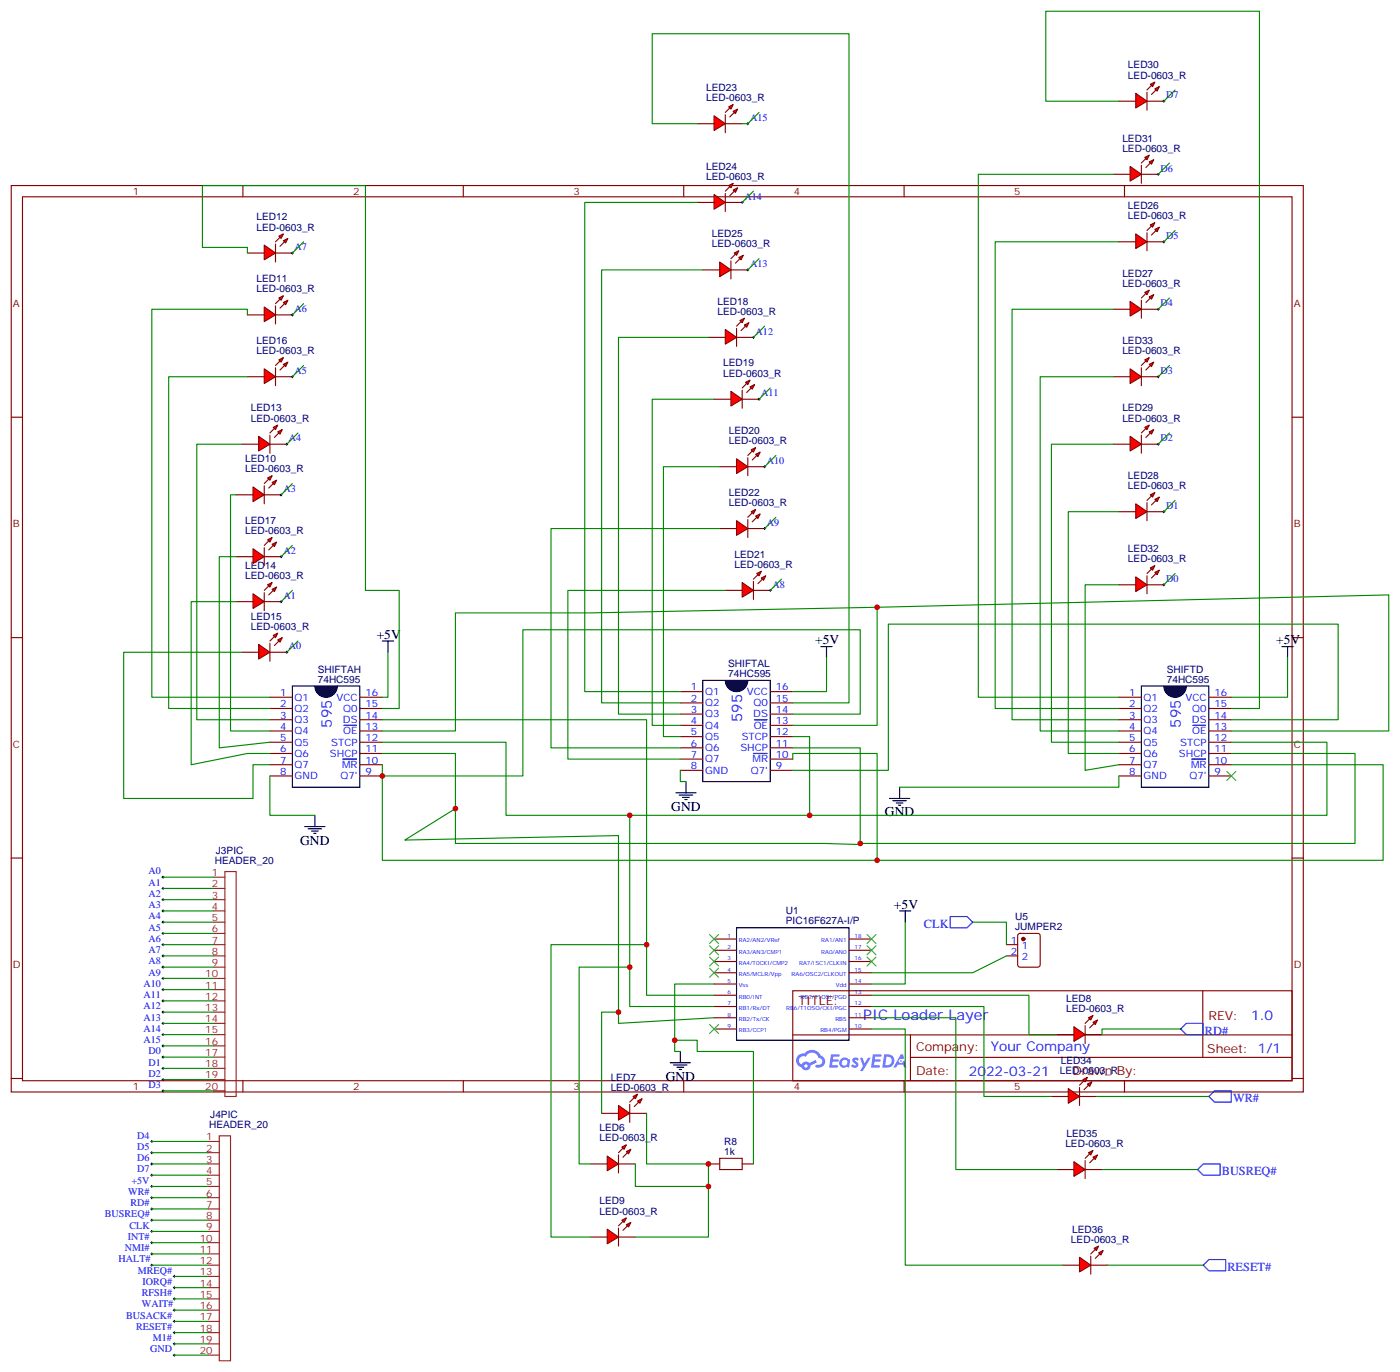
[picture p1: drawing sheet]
<svg xmlns="http://www.w3.org/2000/svg" width="439mm" height="430mm" viewBox="0 0 439 430" stroke-linecap="round" stroke-linejoin="round" font-family="sans-serif">
<g fill="none" stroke="#870000" stroke-width=".35">
<path d="M3.5 58.2h405.4v284.3h-405.4zM76.2 58.2v3.5M145.3 58.2v3.5M214.5 58.2v3.5M283.6 58.2v3.5M352.8 58.2v3.5M7.1 61.7h398.2v277.3h-398.2zM3.5 130.9h3.6M405.3 130.9h3.6M3.5 200h3.6M405.3 200h3.6M3.5 269.2h3.6"/>
<path d="M405.3 269.2h3.6M248.7 310.8h156.6v28.2h-156.6zM377.3 310.8v20.9M3.5 338.3h3.6M76.2 339v3.5M145.3 339v3.5M214.5 339v3.5M248.7 324.6h156.5M283.6 339v3.5M285.6 331.7h119.6M285.6 324.6v14.2M352.8 339v3.5"/>
<path d="M405.3 338.3h3.6"/>
</g>
<g fill="#5487ff">
<path d="M267.7 332a1.22 1.22 0 0 1 1.7 .2l-.4 .6a.47 .47 0 0 0-.3-.4 .47 .47 0 0 0-.5 .2l.1 .2a1.14 1.14 0 0 1 .8 1.8 1.14 1.14 0 0 1-1.9 0l-.2-.2 .5-.6 .7 .5a.29 .29 0 0 0 .3-.3 .29 .29 0 0 0-.2-.3 1.04 1.04 0 0 1-.6-1.7z"/>
<path d="M260.7 330.7h2.4l.3 .2-.2 .5-1.8 .1-.1 .8h1.5l.3 .4-.3 .4h-1.6l-.2 1.1h1.7l.2 .3-.2 .3-2.6 .1z"/>
<path d="M273.8 330.7h2.4l.3 .2-.1 .5-1.8 .1-.2 .8h1.6l.3 .4-.4 .4h-1.6l-.1 1.1h1.7l.2 .3-.2 .3-2.6 .1z"/>
<path d="M282.6 330.7h.7l.3 1.3-.6 .3a.69 .69 0 0 0-1 .3 .69 .69 0 0 0 .4 .9 .69 .69 0 0 0 .9-.6l.5-.2 .6 2.2h-.8l-.2-.9h-1.8l-.5 .9h-.8z"/>
<path d="M269.8 331.8h.8l.6 1.8 1.1-1.8h.9l-2.6 4.2h-.8l.9-1.5z"/>
<path d="M277.4 330.7l-.6 4.2h1.3a2.11 2.11 0 0 0 2.5-2.1 2.11 2.11 0 0 0-2.5-2.1zM278.1 331.5a1.43 1.43 0 0 1 1.6 1.6 1.43 1.43 0 0 1-2 1.1z"/>
<path d="M263.7 332.3a1.54 1.54 0 0 0-.1 2.2 1.54 1.54 0 0 0 2.2 .1l.6 .3 .3-2.3-.6-.3a1.49 1.49 0 0 0-2.4 0zM264 333.3a.94 .94 0 0 1 1.8 0 .94 .94 0 0 1-1.8 0z"/>
<path d="M250.4 331.1a2.18 2.18 0 0 0 1.1 3.7 1.44 1.44 0 0 0 1.6 .9 1.44 1.44 0 0 0 1.2-1.4l2-1.1-.5-.7-1.9 1a1.47 1.47 0 0 0-2.4 .4 1.39 1.39 0 0 1-.7-1.9 1.39 1.39 0 0 1 2-.5 2.12 2.12 0 0 1 2.2-1.3 2.12 2.12 0 0 1 1.9 1.7 1.14 1.14 0 0 1 1.1 1.4 1.14 1.14 0 0 1-1.7 .7 .43 .43 0 0 0-.5 .4 .43 .43 0 0 0 .4 .5 1.98 1.98 0 0 0 2.5-1.2 1.98 1.98 0 0 0-1.2-2.6 3.1 3.1 0 0 0-5.3-.6l-.9 .1zM252.3 334.4a.55 .55 0 0 1 1.1 0 .55 .55 0 0 1-1.1 0z"/>
<circle cx="282.6" cy="332.8" r=".26"/>
</g>
<path d="M91.7 215.2h21.2v31.7h-21.2zM220.5 213.4h21.2v31.8h-21.2zM358.1 215.2h21.1v31.7h-21.1zM231.1 291h35.2v35.3h-35.2z" fill="none" stroke="#000" stroke-width=".35"/>
<g fill="none" stroke="#870000" stroke-width=".35">
<path d="M84.7 218.7h7M112.9 218.7h7M213.4 217h7.1M241.7 217h7M351 218.7h7.1M379.2 218.7h7.1M84.7 222.2h7M84.7 225.8h7M84.7 229.3h7M84.7 232.8h7M84.7 236.4h7M84.7 239.9h7"/>
<path d="M112.9 222.2h7M112.9 225.8h7M112.9 229.3h7M112.9 232.8h7M112.9 236.4h7M112.9 239.9h7M213.4 220.5h7.1M213.4 224h7.1M213.4 227.5h7.1M213.4 231.1h7.1M213.4 234.6h7.1M213.4 238.1h7.1"/>
<path d="M241.7 220.5h7M241.7 224h7M241.7 227.5h7M241.7 231.1h7M241.7 234.6h7M241.7 238.1h7M351 222.2h7.1M351 225.8h7.1M351 229.3h7.1M351 232.8h7.1M351 236.4h7.1M351 239.9h7.1"/>
<path d="M379.2 222.2h7.1M379.2 225.8h7.1M379.2 229.3h7.1M379.2 232.8h7.1M379.2 236.4h7.1M379.2 239.9h7.1M84.7 243.4h7M112.9 243.4h7M213.4 241.7h7.1M241.7 241.7h7M351 243.4h7.1M379.2 243.4h7.1"/>
<path d="M224 294.6h7.1M224 298.1h7.1M266.3 294.6h7.1M266.3 298.1h7.1M224 301.6h7.1M224 305.2h7.1M224 308.7h7.1M224 312.2h7.1M224 315.7h7.1M224 319.3h7.1M266.3 301.6h7.1M266.3 305.2h7.1"/>
<path d="M266.3 308.7h7.1M266.3 312.2h7.1M266.3 315.7h7.1M266.3 319.3h7.1M224 322.8h7.1M266.3 322.8h7.1"/>
</g>
<path d="M98.8 215.2h7a3.5 3.5 0 0 1-3.5 3.5 3.5 3.5 0 0 1-3.5-3.5zM227.5 213.4h7.1a3.5 3.5 0 0 1-3.5 3.6 3.5 3.5 0 0 1-3.6-3.6zM365.1 215.2h7.1a3.5 3.5 0 0 1-3.5 3.5 3.5 3.5 0 0 1-3.6-3.5z" fill="#000" stroke="#000" stroke-width=".35"/>
<path d="M107.6 238.1h4.2h-4.2M107.9 227.5h3.9h-3.9M236.4 236.4h4.2h-4.2M236.7 225.8h3.9h-3.9M373.9 238.1h4.3h-4.3M374.3 227.5h3.9h-3.9" fill="none" stroke="#00f" stroke-width=".35"/>
<g fill="#f00" stroke="#870000" stroke-width=".35">
<path d="M190.5 362.7l3.5 2.4-3.5 2.1z"/>
<path d="M194 362.3v5.6z"/>
</g>
<g fill="#870000" stroke="#870000" stroke-width=".35">
<path d="M194 361.6l1.4-1.4z"/>
<path d="M195.4 363l1.4-1.4z"/>
</g>
<g fill="#f00" stroke="#870000" stroke-width=".35">
<path d="M195.1 359.8l1.4-.7-.7 1.4z"/>
<path d="M196.5 361.2l1.4-.7-.7 1.4z"/>
</g>
<path d="M185.2 365.1h5.3M194 365.1h5.3" fill="none" stroke="#870000" stroke-width=".35"/>
<g fill="#f00" stroke="#870000" stroke-width=".35">
<path d="M194 346.8l3.6 2.4-3.6 2.2z"/>
<path d="M197.6 346.4v5.7z"/>
</g>
<g fill="#870000" stroke="#870000" stroke-width=".35">
<path d="M197.6 345.7l1.4-1.4z"/>
<path d="M199 347.1l1.4-1.4z"/>
</g>
<g fill="#f00" stroke="#870000" stroke-width=".35">
<path d="M198.6 344l1.4-.7-.7 1.4z"/>
<path d="M200 345.4l1.4-.7-.7 1.4z"/>
</g>
<path d="M188.7 349.2h5.3M197.6 349.2h5.2" fill="none" stroke="#870000" stroke-width=".35"/>
<g fill="#f00" stroke="#870000" stroke-width=".35">
<path d="M336.9 322.1l3.5 2.5-3.5 2.1z"/>
<path d="M340.4 321.7v5.7z"/>
</g>
<g fill="#870000" stroke="#870000" stroke-width=".35">
<path d="M340.4 321l1.4-1.4z"/>
<path d="M341.8 322.4l1.5-1.4z"/>
</g>
<g fill="#f00" stroke="#870000" stroke-width=".35">
<path d="M341.5 319.3l1.4-.7-.7 1.4z"/>
<path d="M342.9 320.7l1.4-.7-.7 1.4z"/>
</g>
<path d="M331.6 324.6h5.3M340.4 324.6h5.3" fill="none" stroke="#870000" stroke-width=".35"/>
<g fill="#f00" stroke="#870000" stroke-width=".35">
<path d="M190.5 385.6l3.5 2.5-3.5 2.1z"/>
<path d="M194 385.2v5.7z"/>
</g>
<g fill="#870000" stroke="#870000" stroke-width=".35">
<path d="M195.4 383.1l-1.4 1.4z"/>
<path d="M195.4 385.9l1.4-1.4z"/>
</g>
<g fill="#f00" stroke="#870000" stroke-width=".35">
<path d="M195.1 382.8l1.4-.7-.7 1.4z"/>
<path d="M196.5 384.2l1.4-.7-.7 1.4z"/>
</g>
<path d="M185.2 388.1h5.3M194 388.1h5.3" fill="none" stroke="#870000" stroke-width=".35"/>
<g fill="#f00" stroke="#870000" stroke-width=".35">
<path d="M79.4 152.8l3.5 2.4-3.5 2.1z"/>
<path d="M82.9 152.4v5.6z"/>
</g>
<g fill="#870000" stroke="#870000" stroke-width=".35">
<path d="M84.3 150.3l-1.4 1.4z"/>
<path d="M84.3 153.1l1.4-1.4z"/>
</g>
<g fill="#f00" stroke="#870000" stroke-width=".35">
<path d="M84 149.9l1.4-.7-.7 1.4z"/>
<path d="M85.4 151.3l1.4-.7-.7 1.4z"/>
</g>
<path d="M74.1 155.2h5.3M82.9 155.2h5.3" fill="none" stroke="#870000" stroke-width=".35"/>
<g fill="#f00" stroke="#870000" stroke-width=".35">
<path d="M82.9 96.3l3.5 2.5-3.5 2.1z"/>
<path d="M86.4 96v5.6z"/>
</g>
<g fill="#870000" stroke="#870000" stroke-width=".35">
<path d="M86.4 95.2l1.4-1.4z"/>
<path d="M87.8 96.7l1.5-1.5z"/>
</g>
<g fill="#f00" stroke="#870000" stroke-width=".35">
<path d="M87.5 93.5l1.4-.7-.7 1.4z"/>
<path d="M88.9 94.9l1.4-.7-.7 1.4z"/>
</g>
<path d="M77.6 98.8h5.3M86.4 98.8h5.3" fill="none" stroke="#870000" stroke-width=".35"/>
<g fill="#f00" stroke="#870000" stroke-width=".35">
<path d="M82.9 76.9l3.5 2.5-3.5 2.1z"/>
<path d="M86.4 76.6v5.6z"/>
</g>
<g fill="#870000" stroke="#870000" stroke-width=".35">
<path d="M86.4 75.8l1.4-1.4z"/>
<path d="M87.8 77.3l1.5-1.5z"/>
</g>
<g fill="#f00" stroke="#870000" stroke-width=".35">
<path d="M87.5 74.1l1.4-.7-.7 1.4z"/>
<path d="M88.9 75.5l1.4-.7-.7 1.4z"/>
</g>
<path d="M77.6 79.4h5.3M86.4 79.4h5.3" fill="none" stroke="#870000" stroke-width=".35"/>
<g fill="#f00" stroke="#870000" stroke-width=".35">
<path d="M81.1 136.9l3.6 2.4-3.6 2.2z"/>
<path d="M84.7 136.5v5.7z"/>
</g>
<g fill="#870000" stroke="#870000" stroke-width=".35">
<path d="M86.1 134.4l-1.4 1.4z"/>
<path d="M86.1 137.2l1.4-1.4z"/>
</g>
<g fill="#f00" stroke="#870000" stroke-width=".35">
<path d="M85.7 134.1l1.4-.7-.7 1.4z"/>
<path d="M87.1 135.5l1.4-.7-.7 1.4z"/>
</g>
<path d="M75.8 139.3h5.3M84.7 139.3h5.3" fill="none" stroke="#870000" stroke-width=".35"/>
<g fill="#f00" stroke="#870000" stroke-width=".35">
<path d="M79.4 186.3l3.5 2.4-3.5 2.2z"/>
<path d="M82.9 185.9v5.7z"/>
</g>
<g fill="#870000" stroke="#870000" stroke-width=".35">
<path d="M82.9 185.2l1.4-1.4z"/>
<path d="M85.7 185.2l-1.4 1.4z"/>
</g>
<g fill="#f00" stroke="#870000" stroke-width=".35">
<path d="M84 183.4l1.4-.7-.7 1.4z"/>
<path d="M85.4 184.9l1.4-.8-.7 1.5z"/>
</g>
<path d="M74.1 188.7h5.3M82.9 188.7h5.3" fill="none" stroke="#870000" stroke-width=".35"/>
<g fill="#f00" stroke="#870000" stroke-width=".35">
<path d="M81.1 202.1l3.6 2.5-3.6 2.1z"/>
<path d="M84.7 201.8v5.6z"/>
</g>
<g fill="#870000" stroke="#870000" stroke-width=".35">
<path d="M84.7 201.1l1.4-1.4z"/>
<path d="M86.1 202.5l1.4-1.4z"/>
</g>
<g fill="#f00" stroke="#870000" stroke-width=".35">
<path d="M85.7 199.3l1.4-.7-.7 1.4z"/>
<path d="M87.1 200.7l1.4-.7-.7 1.4z"/>
</g>
<path d="M75.8 204.6h5.3M84.7 204.6h5.3" fill="none" stroke="#870000" stroke-width=".35"/>
<g fill="#f00" stroke="#870000" stroke-width=".35">
<path d="M82.9 115.7l3.5 2.5-3.5 2.1z"/>
<path d="M86.4 115.4v5.6z"/>
</g>
<g fill="#870000" stroke="#870000" stroke-width=".35">
<path d="M86.4 114.7l1.4-1.5z"/>
<path d="M87.8 116.1l1.5-1.4z"/>
</g>
<g fill="#f00" stroke="#870000" stroke-width=".35">
<path d="M87.5 112.9l1.4-.7-.7 1.4z"/>
<path d="M88.9 114.3l1.4-.7-.7 1.4z"/>
</g>
<path d="M77.6 118.2h5.3M86.4 118.2h5.3" fill="none" stroke="#870000" stroke-width=".35"/>
<g fill="#f00" stroke="#870000" stroke-width=".35">
<path d="M79.4 172.2l3.5 2.4-3.5 2.1z"/>
<path d="M82.9 171.8v5.6z"/>
</g>
<g fill="#870000" stroke="#870000" stroke-width=".35">
<path d="M82.9 171.1l1.4-1.4z"/>
<path d="M84.3 172.5l1.4-1.4z"/>
</g>
<g fill="#f00" stroke="#870000" stroke-width=".35">
<path d="M84 169.3l1.4-.7-.7 1.4z"/>
<path d="M85.4 170.7l1.4-.7-.7 1.4z"/>
</g>
<path d="M74.1 174.6h5.3M82.9 174.6h5.3" fill="none" stroke="#870000" stroke-width=".35"/>
<g fill="#f00" stroke="#870000" stroke-width=".35">
<path d="M227.5 103.4l3.6 2.4-3.6 2.1z"/>
<path d="M231.1 103v5.7z"/>
</g>
<g fill="#870000" stroke="#870000" stroke-width=".35">
<path d="M231.1 102.3l1.4-1.4z"/>
<path d="M232.5 103.7l1.4-1.4z"/>
</g>
<g fill="#f00" stroke="#870000" stroke-width=".35">
<path d="M232.1 100.5l1.4-.7-.7 1.4z"/>
<path d="M233.5 102l1.4-.8-.7 1.5z"/>
</g>
<path d="M222.2 105.8h5.3M231.1 105.8h5.3" fill="none" stroke="#870000" stroke-width=".35"/>
<g fill="#f00" stroke="#870000" stroke-width=".35">
<path d="M229.3 122.8l3.5 2.4-3.5 2.2z"/>
<path d="M232.8 122.4v5.7z"/>
</g>
<g fill="#870000" stroke="#870000" stroke-width=".35">
<path d="M232.8 121.7l1.4-1.4z"/>
<path d="M235.7 121.7l-1.5 1.4z"/>
</g>
<g fill="#f00" stroke="#870000" stroke-width=".35">
<path d="M233.9 119.9l1.4-.7-.7 1.4z"/>
<path d="M235.3 121.4l1.4-.8-.7 1.5z"/>
</g>
<path d="M224 125.2h5.3M232.8 125.2h5.3" fill="none" stroke="#870000" stroke-width=".35"/>
<g fill="#f00" stroke="#870000" stroke-width=".35">
<path d="M231.1 143.9l3.5 2.5-3.5 2.1z"/>
<path d="M234.6 143.6v5.6z"/>
</g>
<g fill="#870000" stroke="#870000" stroke-width=".35">
<path d="M234.6 142.9l1.4-1.4z"/>
<path d="M236 144.3l1.4-1.4z"/>
</g>
<g fill="#f00" stroke="#870000" stroke-width=".35">
<path d="M235.7 141.1l1.4-.7-.7 1.4z"/>
<path d="M237.1 142.5l1.4-.7-.7 1.4z"/>
</g>
<path d="M225.8 146.4h5.3M234.6 146.4h5.3" fill="none" stroke="#870000" stroke-width=".35"/>
<g fill="#f00" stroke="#870000" stroke-width=".35">
<path d="M232.8 182.7l3.6 2.5-3.6 2.1z"/>
<path d="M236.4 182.4v5.6z"/>
</g>
<g fill="#870000" stroke="#870000" stroke-width=".35">
<path d="M236.4 181.7l1.4-1.4z"/>
<path d="M239.2 181.7l-1.4 1.4z"/>
</g>
<g fill="#f00" stroke="#870000" stroke-width=".35">
<path d="M237.4 179.9l1.4-.7-.7 1.4z"/>
<path d="M238.8 181.3l1.4-.7-.7 1.4z"/>
</g>
<path d="M227.5 185.2h5.3M236.4 185.2h5.3" fill="none" stroke="#870000" stroke-width=".35"/>
<g fill="#f00" stroke="#870000" stroke-width=".35">
<path d="M231.1 163.3l3.5 2.5-3.5 2.1z"/>
<path d="M234.6 163v5.6z"/>
</g>
<g fill="#870000" stroke="#870000" stroke-width=".35">
<path d="M234.6 162.3l1.4-1.4z"/>
<path d="M236 163.7l1.4-1.4z"/>
</g>
<g fill="#f00" stroke="#870000" stroke-width=".35">
<path d="M235.7 160.5l1.4-.7-.7 1.4z"/>
<path d="M237.1 161.9l1.4-.7-.7 1.4z"/>
</g>
<path d="M225.8 165.8h5.3M234.6 165.8h5.3" fill="none" stroke="#870000" stroke-width=".35"/>
<g fill="#f00" stroke="#870000" stroke-width=".35">
<path d="M224 36.3l3.5 2.5-3.5 2.1z"/>
<path d="M227.5 36v5.6z"/>
</g>
<g fill="#870000" stroke="#870000" stroke-width=".35">
<path d="M227.5 35.3l1.5-1.4z"/>
<path d="M229 36.7l1.4-1.4z"/>
</g>
<g fill="#f00" stroke="#870000" stroke-width=".35">
<path d="M228.6 33.5l1.4-.7-.7 1.4z"/>
<path d="M230 34.9l1.4-.7-.7 1.4z"/>
</g>
<path d="M218.7 38.8h5.3M227.5 38.8h5.3" fill="none" stroke="#870000" stroke-width=".35"/>
<g fill="#f00" stroke="#870000" stroke-width=".35">
<path d="M224 61l3.5 2.5-3.5 2.1z"/>
<path d="M227.5 60.7v5.6z"/>
</g>
<g fill="#870000" stroke="#870000" stroke-width=".35">
<path d="M227.5 60l1.5-1.4z"/>
<path d="M229 61.4l1.4-1.4z"/>
</g>
<g fill="#f00" stroke="#870000" stroke-width=".35">
<path d="M228.6 58.2l1.4-.7-.7 1.4z"/>
<path d="M230 59.6l1.4-.7-.7 1.4z"/>
</g>
<path d="M218.7 63.5h5.3M227.5 63.5h5.3" fill="none" stroke="#870000" stroke-width=".35"/>
<g fill="#f00" stroke="#870000" stroke-width=".35">
<path d="M225.8 82.2l3.5 2.5-3.5 2.1z"/>
<path d="M229.3 81.8v5.7z"/>
</g>
<g fill="#870000" stroke="#870000" stroke-width=".35">
<path d="M230.7 79.7l-1.4 1.4z"/>
<path d="M230.7 82.6l1.4-1.5z"/>
</g>
<g fill="#f00" stroke="#870000" stroke-width=".35">
<path d="M230.4 79.4l1.4-.7-.7 1.4z"/>
<path d="M231.8 80.8l1.4-.7-.7 1.4z"/>
</g>
<path d="M220.5 84.7h5.3M229.3 84.7h5.3" fill="none" stroke="#870000" stroke-width=".35"/>
<g fill="#f00" stroke="#870000" stroke-width=".35">
<path d="M356.3 73.4l3.5 2.4-3.5 2.2z"/>
<path d="M359.8 73v5.7z"/>
</g>
<g fill="#870000" stroke="#870000" stroke-width=".35">
<path d="M359.8 72.3l1.4-1.4z"/>
<path d="M361.2 73.7l1.5-1.4z"/>
</g>
<g fill="#f00" stroke="#870000" stroke-width=".35">
<path d="M360.9 70.6l1.4-.7-.7 1.4z"/>
<path d="M362.3 72l1.4-.7-.7 1.4z"/>
</g>
<path d="M351 75.8h5.3M359.8 75.8h5.3" fill="none" stroke="#870000" stroke-width=".35"/>
<g fill="#f00" stroke="#870000" stroke-width=".35">
<path d="M354.5 94.5l3.6 2.5-3.6 2.1z"/>
<path d="M358.1 94.2v5.6z"/>
</g>
<g fill="#870000" stroke="#870000" stroke-width=".35">
<path d="M358.1 93.5l1.4-1.4z"/>
<path d="M359.5 94.9l1.4-1.4z"/>
</g>
<g fill="#f00" stroke="#870000" stroke-width=".35">
<path d="M359.1 91.7l1.4-.7-.7 1.4z"/>
<path d="M360.5 93.1l1.4-.7-.7 1.4z"/>
</g>
<path d="M349.2 97h5.3M358.1 97h5.3" fill="none" stroke="#870000" stroke-width=".35"/>
<g fill="#f00" stroke="#870000" stroke-width=".35">
<path d="M356.3 158l3.5 2.5-3.5 2.1z"/>
<path d="M359.8 157.7v5.6z"/>
</g>
<g fill="#870000" stroke="#870000" stroke-width=".35">
<path d="M359.8 157l1.4-1.4z"/>
<path d="M361.2 158.4l1.5-1.4z"/>
</g>
<g fill="#f00" stroke="#870000" stroke-width=".35">
<path d="M360.9 155.2l1.4-.7-.7 1.4z"/>
<path d="M362.3 156.6l1.4-.7-.7 1.4z"/>
</g>
<path d="M351 160.5h5.3M359.8 160.5h5.3" fill="none" stroke="#870000" stroke-width=".35"/>
<g fill="#f00" stroke="#870000" stroke-width=".35">
<path d="M354.5 136.9l3.6 2.4-3.6 2.2z"/>
<path d="M358.1 136.5v5.7z"/>
</g>
<g fill="#870000" stroke="#870000" stroke-width=".35">
<path d="M359.5 134.4l-1.4 1.4z"/>
<path d="M359.5 137.2l1.4-1.4z"/>
</g>
<g fill="#f00" stroke="#870000" stroke-width=".35">
<path d="M359.1 134.1l1.4-.7-.7 1.4z"/>
<path d="M360.5 135.5l1.4-.7-.7 1.4z"/>
</g>
<path d="M349.2 139.3h5.3M358.1 139.3h5.3" fill="none" stroke="#870000" stroke-width=".35"/>
<g fill="#f00" stroke="#870000" stroke-width=".35">
<path d="M356.3 29.3l3.5 2.5-3.5 2.1z"/>
<path d="M359.8 28.9v5.7z"/>
</g>
<g fill="#870000" stroke="#870000" stroke-width=".35">
<path d="M359.8 28.2l1.4-1.4z"/>
<path d="M361.2 29.6l1.5-1.4z"/>
</g>
<g fill="#f00" stroke="#870000" stroke-width=".35">
<path d="M360.9 26.5l1.4-.7-.7 1.4z"/>
<path d="M362.3 27.9l1.4-.7-.7 1.4z"/>
</g>
<path d="M351 31.8h5.3M359.8 31.8h5.3" fill="none" stroke="#870000" stroke-width=".35"/>
<g fill="#f00" stroke="#870000" stroke-width=".35">
<path d="M354.5 52.2l3.6 2.5-3.6 2.1z"/>
<path d="M358.1 51.9v5.6z"/>
</g>
<g fill="#870000" stroke="#870000" stroke-width=".35">
<path d="M358.1 51.2l1.4-1.5z"/>
<path d="M359.5 52.6l1.4-1.4z"/>
</g>
<g fill="#f00" stroke="#870000" stroke-width=".35">
<path d="M359.1 49.4l1.4-.7-.7 1.4z"/>
<path d="M360.5 50.8l1.4-.7-.7 1.4z"/>
</g>
<path d="M349.2 54.7h5.3M358.1 54.7h5.3" fill="none" stroke="#870000" stroke-width=".35"/>
<g fill="#f00" stroke="#870000" stroke-width=".35">
<path d="M356.3 181l3.5 2.4-3.5 2.2z"/>
<path d="M359.8 180.6v5.7z"/>
</g>
<g fill="#870000" stroke="#870000" stroke-width=".35">
<path d="M359.8 179.9l1.4-1.4z"/>
<path d="M361.2 181.3l1.5-1.4z"/>
</g>
<g fill="#f00" stroke="#870000" stroke-width=".35">
<path d="M360.9 178.2l1.4-.8-.7 1.5z"/>
<path d="M362.3 179.6l1.4-.7-.7 1.4z"/>
</g>
<path d="M351 183.4h5.3M359.8 183.4h5.3" fill="none" stroke="#870000" stroke-width=".35"/>
<g fill="#f00" stroke="#870000" stroke-width=".35">
<path d="M354.5 115.7l3.6 2.5-3.6 2.1z"/>
<path d="M358.1 115.4v5.6z"/>
</g>
<g fill="#870000" stroke="#870000" stroke-width=".35">
<path d="M358.1 114.7l1.4-1.5z"/>
<path d="M359.5 116.1l1.4-1.4z"/>
</g>
<g fill="#f00" stroke="#870000" stroke-width=".35">
<path d="M359.1 112.9l1.4-.7-.7 1.4z"/>
<path d="M360.5 114.3l1.4-.7-.7 1.4z"/>
</g>
<path d="M349.2 118.2h5.3M358.1 118.2h5.3" fill="none" stroke="#870000" stroke-width=".35"/>
<g fill="#f00" stroke="#870000" stroke-width=".35">
<path d="M335.1 341.5l3.6 2.5-3.6 2.1z"/>
<path d="M338.7 341.1v5.7z"/>
</g>
<g fill="#870000" stroke="#870000" stroke-width=".35">
<path d="M338.7 340.4l1.4-1.4z"/>
<path d="M340.1 341.8l1.4-1.4z"/>
</g>
<g fill="#f00" stroke="#870000" stroke-width=".35">
<path d="M339.7 338.7l1.4-.7-.7 1.4z"/>
<path d="M341.1 340.1l1.4-.7-.7 1.4z"/>
</g>
<path d="M329.8 344h5.3M338.7 344h5.3" fill="none" stroke="#870000" stroke-width=".35"/>
<g fill="#f00" stroke="#870000" stroke-width=".35">
<path d="M336.9 364.4l3.5 2.5-3.5 2.1z"/>
<path d="M340.4 364.1v5.6z"/>
</g>
<g fill="#870000" stroke="#870000" stroke-width=".35">
<path d="M340.4 363.4l1.4-1.5z"/>
<path d="M341.8 364.8l1.5-1.4z"/>
</g>
<g fill="#f00" stroke="#870000" stroke-width=".35">
<path d="M341.5 361.6l1.4-.7-.7 1.4z"/>
<path d="M342.9 363l1.4-.7-.7 1.4z"/>
</g>
<path d="M331.6 366.9h5.3M340.4 366.9h5.3" fill="none" stroke="#870000" stroke-width=".35"/>
<g fill="#f00" stroke="#870000" stroke-width=".35">
<path d="M338.7 394.4l3.5 2.5-3.5 2.1z"/>
<path d="M342.2 394.1v5.6z"/>
</g>
<g fill="#870000" stroke="#870000" stroke-width=".35">
<path d="M342.2 393.3l1.4-1.4z"/>
<path d="M343.6 394.8l1.4-1.5z"/>
</g>
<g fill="#f00" stroke="#870000" stroke-width=".35">
<path d="M343.3 391.6l1.4-.7-.7 1.4z"/>
<path d="M344.7 393l1.4-.7-.7 1.4z"/>
</g>
<path d="M315.7 296.3h3.6M315.7 299.9h3.6M319.5 293l.5-.2h5.6l.7 .4v9.5l-.4 .6-5.9 .1-.7-.5v-9.4zM222.2 365.1h3.6M232.8 365.1h3.6M333.4 396.9h5.3M342.2 396.9h5.3" fill="none" stroke="#870000" stroke-width=".35"/>
<path d="M225.8 363.4h7v3.5h-7z" fill="none" stroke="#a10000" stroke-width=".35"/>
<circle cx="321" cy="294.6" r=".53" fill="#870000" stroke="#870000" stroke-width=".35"/>
<g fill="none" stroke="#8c2424" stroke-width=".35">
<path d="M67 275.2h3.6M67 278.7h3.6M70.6 273.4h3.5v70.6h-3.5zM67 282.2h3.6M67 285.8h3.6M67 289.3h3.6M67 292.8h3.6M67 296.3h3.6M67 299.9h3.6M67 303.4h3.6M67 306.9h3.6M67 310.4h3.6"/>
<path d="M67 314h3.6M67 317.5h3.6M67 321h3.6M67 324.6h3.6M67 328.1h3.6M67 331.6h3.6M67 335.1h3.6M67 338.7h3.6M65.3 358.1h3.5M67 342.2h3.6M68.8 356.3h3.5v70.6h-3.5zM65.3 361.6h3.5"/>
<path d="M65.3 365.1h3.5M65.3 368.7h3.5M65.3 372.2h3.5M65.3 375.7h3.5M65.3 379.2h3.5M65.3 382.8h3.5M65.3 386.3h3.5M65.3 389.8h3.5M65.3 393.3h3.5M65.3 396.9h3.5M65.3 400.4h3.5M65.3 403.9h3.5"/>
<path d="M65.3 407.5h3.5M65.3 411h3.5M65.3 414.5h3.5M65.3 418h3.5M65.3 425.1h3.5M65.3 421.6h3.5"/>
</g>
<g fill="none" stroke="#000" stroke-width=".31">
<path d="M234.2 38.8h.7M234.6 38.5v.7M364.8 31.8h.7M365.1 31.4v.7M363 54.7h.7M363.4 54.3v.7M91.4 79.4h.7M91.7 79v.7M232.5 63.5h.7M232.8 63.1v.8M364.8 75.8h.7M365.1 75.5v.7"/>
<path d="M91.4 98.8h.7M91.7 98.4v.7M234.2 84.7h.7M234.6 84.3v.7M363 97h.7M363.4 96.7v.7M91.4 118.2h.7M91.7 117.8v.7M236 105.8h.7M236.4 105.5v.7M363 118.2h.7M363.4 117.8v.7"/>
<path d="M89.6 139.3h.7M90 139v.7M237.8 125.2h.7M238.1 124.9v.7M363 139.3h.7M363.4 139v.7M87.8 155.2h.7M88.2 154.9v.7M239.5 146.4h.7M239.9 146.1v.7M87.8 174.6h.7M88.2 174.3v.7"/>
<path d="M239.5 165.8h.7M239.9 165.5v.7M364.8 160.5h.7M365.1 160.2v.7M87.8 188.7h.7M88.2 188.4v.7M241.3 185.2h.7M241.7 184.9v.7M364.8 183.4h.7M365.1 183.1v.7M89.6 204.6h.7M90 204.3v.7"/>
<path d="M50.8 275.2h.7M50.8 278.7h.7M51.2 274.8v.7M51.2 278.3v.7M50.8 282.2h.7M50.8 285.8h.7M50.8 289.3h.7M50.8 292.8h.7M50.8 296.3h.7M50.8 299.9h.7M51.2 281.9v.7M51.2 285.4v.7"/>
<path d="M51.2 288.9v.7M51.2 292.5v.7M51.2 296v.7M51.2 299.5v.7M50.8 303.4h.7M50.8 306.9h.7M50.8 310.4h.7M50.8 314h.7M50.8 317.5h.7M51.2 303v.7M51.2 306.6v.7M51.2 310.1v.7"/>
<path d="M51.2 313.6v.7M51.2 317.1v.8M50.8 321h.7M50.8 324.6h.7M50.8 328.1h.7M50.8 331.6h.7M50.8 335.1h.7M50.8 338.7h.7M51.2 320.7v.7M51.2 324.2v.7M51.2 327.7v.7M51.2 331.3v.7"/>
<path d="M51.2 334.8v.7M51.2 338.3v.7M47.3 358.1h.7M47.6 357.7v.7M50.8 342.2h.7M51.2 341.8v.7M47.3 361.6h.7M47.3 365.1h.7M47.3 368.7h.7M47.3 372.2h.7M47.3 375.7h.7M47.3 379.2h.7"/>
<path d="M47.6 361.2v.7M47.6 364.8v.7M47.6 368.3v.7M47.6 371.8v.7M47.6 375.4v.7M47.6 378.9v.7M47.3 382.8h.7M47.3 386.3h.7M47.3 389.8h.7M47.3 393.3h.7M47.3 396.9h.7M47.6 382.4v.7"/>
<path d="M47.6 385.9v.7M47.6 389.5v.7M47.6 393v.7M47.6 396.5v.7M54.3 400.4h.7M54.3 403.9h.7M54.3 407.5h.7M54.3 411h.7M54.3 414.5h.7M54.3 418h.7M54.7 400v.8M54.7 403.6v.7"/>
<path d="M54.7 407.1v.7M54.7 410.6v.7M54.7 414.2v.7M54.7 417.7v.7M54.3 425.1h.7M54.3 421.6h.7M54.7 421.2v.7M54.7 424.7v.7"/>
</g>
<g fill="none" stroke="#000" stroke-width=".35">
<path d="M119.9 201.1h3.6M121.7 201.1v3.5M257.5 202.8h3.6M259.3 202.8v3.6M402.2 202.8h3.5M403.9 202.8v3.6M95.6 259.3h6.4M96.7 260h4.2M98.8 255.8v3.5M212 248.7h6.4M213.1 249.4h4.2M214.1 250.1h2.2"/>
<path d="M214.8 250.8h.7M215.2 245.2v3.5M279 250.5h6.4M280.1 251.2h4.2M281.2 251.9h2.1M281.9 252.6h.7M282.2 246.9v3.6M97.7 260.7h2.1M98.4 261.4h.7M282.2 285.8h3.6M284 285.8v3.5M210.3 333.4h6.3"/>
<path d="M211.3 334.1h4.2M212.4 334.8h2.1M213.1 335.5h.7M213.4 329.8v3.6"/>
</g>
<path d="M298.1 287.5h5.3l1.8 1.8-1.8 1.7h-5.3zM372.2 321h5.3v3.6h-5.3l-1.8-1.8zM381 342.2h5.3v3.5h-5.3l-1.8-1.7zM377.5 365.1h5.3v3.6h-5.3l-1.8-1.8zM379.2 395.1h5.3v3.5h-5.3l-1.7-1.7z" fill="none" stroke="#00f" stroke-width=".35"/>
<g fill="none" stroke="#008700" stroke-width=".35">
<path d="M218.7 38.8h-14.1v-28.2h61.7v209.9h-17.6M232.8 38.8h1.8M351 31.8h-22.9v-28.3h67v218.7h-8.8M349.2 54.7h-42.3v164h44.1M77.6 79.4v-1.8h-14.1v-19.4h51.2v127h10.5v37h-5.3M218.7 63.5h-35.3v153.5h30M351 75.8h-38.8v146.4h38.8M77.6 98.8v-1.8h-30v121.7h37.1M220.5 84.7h-31.8v135.8h24.7M349.2 97h-31.7v128.8h33.5M77.6 118.2h-24.7v104h31.8M222.2 105.8h-28.2v118.2h19.4"/>
<path d="M349.2 118.2h-22.9v111.1h24.7M75.8 139.3h-14.1v86.5h23M224 125.2h-19.4v102.3h8.8M349.2 139.3h-19.4v93.5h21.2M74.1 155.2h-1.8v74.1h12.4M225.8 146.4h-17.7v84.7h5.3M74.1 174.6h-5.3v60l15.9-1.8M225.8 165.8h-52.9v68.8h40.5M351 160.5h-15.9v75.9h15.9M74.1 188.7h-14.1v51.2l17.6-3.5h7.1M227.5 185.2h-49.3v52.9h35.2M275.2 190.5l160.5-3.9v42.7h-49.4"/>
<path d="M351 183.4h-10.6v58.3l10.6-1.8M75.8 204.6h-37v45.9h40.6v-10.6h5.3M121.7 204.6v14.1h-1.8M259.3 206.4v10.6h-10.6M403.9 206.4v12.3h-17.6M119.9 225.8h82.9v86.4h21.2M248.7 224h21.2v-26.4h-105.9v45.8h-44.1M248.7 227.5h26.5v-37l-90 1.8h-42.3v37h-23M248.7 231.1h5.3v24.7h-95.3v-23h-38.8M248.7 234.6h21.2v30.3l-11.3-.3h-115.7v-28.2h-23M248.7 238.1v-1.7h26.5v33.5h-155.3v-30M386.3 225.8h33.5v-30h-141.1v45.9h-30"/>
<path d="M386.3 232.8h30v23h-162.3M386.3 236.4h38.8v28.2h-155.2M386.3 239.9h47.6v30h-158.7M84.7 243.4v12.4h14.1M142.9 253.6l-15.9 9.9 67-1.4v58.9l30-1.7M197.6 255.8v59.9h26.4M213.4 241.7v3.5h1.8M351 243.4v3.5h-68.8M51.2 275.2h15.8M51.2 278.7h15.8M51.2 282.2h15.8M51.2 285.8h15.8"/>
<path d="M51.2 289.3h15.8M51.2 292.8h15.8M51.2 296.3h15.8M51.2 299.9h15.8M202.8 296.3h-29.9v91.8h12.3M284 289.3v19.4h-10.6M305.2 289.3h10.5v7M315.7 299.9l-10.5 5.3h-31.8M51.2 303.4h15.8M51.2 306.9h15.8M51.2 310.4h15.8M51.2 314h15.8"/>
<path d="M51.2 317.5h15.8M194 317.5h-5.3v31.7M197.6 303.4h-15.9v61.7h3.5M224 308.7h-12.3v21.1h1.7M273.4 312.2h49.4v12.4h8.8M273.4 315.7h35.3v28.3h21.1M273.4 319.3h26.5v47.6h31.7M51.2 321h15.8M51.2 324.6h15.8M51.2 328.1h15.8M51.2 331.6h15.8M51.2 335.1h15.8"/>
<path d="M51.2 338.7h15.8M211.7 326.3h7v3.5h17.7v35.3M273.4 322.8h10.6v74.1h49.4M370.4 322.8h-24.7v1.8M47.6 358.1h17.7M51.2 342.2h15.8M202.8 349.2v15.9h19.4v7.1h-22.9v-7.1M344 344h35.2M47.6 361.6h17.7M47.6 365.1h17.7M47.6 368.7h17.7M47.6 372.2h17.7"/>
<path d="M47.6 375.7h17.7M47.6 379.2h17.7M222.2 372.2v15.9h-22.9M345.7 366.9h30M47.6 396.9h17.7M47.6 382.8h17.7M47.6 386.3h17.7M47.6 389.8h17.7M47.6 393.3h17.7M347.5 396.9h30M54.7 400.4h10.6M54.7 403.9h10.6"/>
<path d="M54.7 407.5h10.6M54.7 411h10.6M54.7 414.5h10.6M54.7 418h10.6M54.7 425.1h10.6M54.7 421.6h10.6"/>
</g>
<g fill="#c00">
<circle cx="275.2" cy="190.5" r=".88"/>
<circle cx="254" cy="255.8" r=".88"/>
<circle cx="275.2" cy="269.9" r=".88"/>
<circle cx="269.9" cy="264.6" r=".88"/>
<circle cx="197.6" cy="255.8" r=".88"/>
<circle cx="119.9" cy="243.4" r=".88"/>
<circle cx="142.9" cy="253.6" r=".88"/>
<circle cx="222.3" cy="365.1" r=".88"/>
<circle cx="222.3" cy="372.2" r=".88"/>
<circle cx="211.7" cy="326.3" r=".88"/>
<circle cx="194" cy="317.5" r=".88"/>
<circle cx="197.6" cy="303.4" r=".88"/>
<circle cx="202.8" cy="296.3" r=".88"/>
</g>
<g fill="none" stroke="#008700" stroke-width=".35">
<path d="M238.1 35.3l-3.5 3.5M368.7 28.2l-3.6 3.6M236.4 60l-3.6 3.5M366.9 51.2l-3.5 3.5M95.2 75.8l-3.5 3.6M368.7 72.3l-3.6 3.5M95.2 95.2l-3.5 3.6M238.1 81.1l-3.5 3.6M366.9 93.5l-3.5 3.5M95.2 114.7l-3.5 3.5M239.9 102.3l-3.5 3.5M366.9 114.7l-3.5 3.5"/>
<path d="M93.5 135.8l-3.5 3.5M241.7 121.7l-3.6 3.5M366.9 135.8l-3.5 3.5M91.7 151.7l-3.5 3.5M243.4 142.9l-3.5 3.5M368.7 157l-3.6 3.5M91.7 171.1l-3.5 3.5M243.4 162.3l-3.5 3.5M368.7 179.9l-3.6 3.5M91.7 185.2l-3.5 3.5M245.2 181.7l-3.5 3.5M93.5 201.1l-3.5 3.5"/>
</g>
<g fill="none" stroke="#3c3" stroke-width=".35">
<path d="M384.9 242l2.8 2.8M387.7 242l-2.8 2.8M222.6 293.2l2.8 2.8M222.6 296.7l2.8 2.8M225.4 293.2l-2.8 2.8M225.4 296.7l-2.8 2.8M272 293.2l2.8 2.8M272 296.7l2.8 2.8M274.8 293.2l-2.8 2.8M274.8 296.7l-2.8 2.8M222.6 300.2l2.8 2.8M222.6 303.7l2.8 2.9"/>
<path d="M225.4 300.2l-2.8 2.8M225.4 303.7l-2.8 2.9M272 300.2l2.8 2.8M274.8 300.2l-2.8 2.8M222.6 321.4l2.8 2.8M225.4 321.4l-2.8 2.8"/>
</g>
<g font-size="4.6" fill="#00f">
<text x="232.8" y="226.5" transform="rotate(-90 232.8 226.5)">595</text>
<text x="104.1" y="228.2" transform="rotate(-90 104.1 228.2)">595</text>
<text x="370.4" y="228.2" transform="rotate(-90 370.4 228.2)">595</text>
<text x="270.8" y="319.8">PIC Loader Layer</text>
</g>
<g font-size="4.2">
<text x="118.2" y="200.4">+5V</text>
<text x="255.8" y="202.1">+5V</text>
<text x="400.4" y="202.1">+5V</text>
<text x="210.6" y="254.4">GND</text>
<text x="277.6" y="256.1">GND</text>
<text x="94.2" y="264.9">GND</text>
<text x="280.5" y="285">+5V</text>
<text x="208.8" y="339">GND</text>
</g>
<g font-size="4.2" fill="#00f">
<text x="392.5" y="320.1">1.0</text>
<text x="310.9" y="329.6">Your Company</text>
<text x="304" y="337.4">2022-03-21</text>
</g>
<g font-size="3.9" fill="#00f">
<text x="289.8" y="291">CLK</text>
<text x="378" y="324.6">RD#</text>
<text x="386.8" y="345.7">WR#</text>
<text x="383.3" y="368.7">BUSREQ#</text>
<text x="385.1" y="398.6">RESET#</text>
</g>
<g font-size="3.9" fill="#800">
<text x="250.5" y="315.4">TITLE:</text>
<text x="379.1" y="320.1">REV:</text>
<text x="287.4" y="329.6">Company:</text>
<text x="378.7" y="330.2">Sheet: 1/1</text>
<text x="287.4" y="337.3">Date:</text>
<text x="336.4" y="337.3">Drawn By:</text>
</g>
<g font-size="3.2" fill="#000080">
<text x="353.9" y="21.5">LED30</text>
<text x="221.6" y="28.5">LED23</text>
<text x="353.9" y="24.7">LED-0603_R</text>
<text x="221.6" y="31.8">LED-0603_R</text>
<text x="352.1" y="47.6">LED-0603_R</text>
<text x="352.1" y="44.4">LED31</text>
<text x="221.6" y="53.2">LED24</text>
<text x="221.6" y="56.4">LED-0603_R</text>
<text x="353.9" y="65.6">LED26</text>
<text x="80.5" y="69.1">LED12</text>
<text x="353.9" y="68.8">LED-0603_R</text>
<text x="80.5" y="72.3">LED-0603_R</text>
<text x="223.3" y="77.6">LED-0603_R</text>
<text x="223.3" y="74.4">LED25</text>
<text x="80.5" y="88.5">LED11</text>
<text x="352.1" y="90">LED-0603_R</text>
<text x="352.1" y="86.7">LED27</text>
<text x="80.5" y="91.7">LED-0603_R</text>
<text x="225.1" y="95.6">LED18</text>
<text x="225.1" y="98.8">LED-0603_R</text>
<text x="80.5" y="107.9">LED16</text>
<text x="352.1" y="107.9">LED33</text>
<text x="80.5" y="111.1">LED-0603_R</text>
<text x="352.1" y="111.1">LED-0603_R</text>
<text x="226.9" y="118.2">LED-0603_R</text>
<text x="226.9" y="115">LED19</text>
<text x="78.7" y="129.1">LED13</text>
<text x="352.1" y="129.1">LED29</text>
<text x="78.7" y="132.3">LED-0603_R</text>
<text x="228.6" y="136.1">LED20</text>
<text x="352.1" y="132.3">LED-0603_R</text>
<text x="228.6" y="139.3">LED-0603_R</text>
<text x="76.9" y="148.2">LED-0603_R</text>
<text x="76.9" y="144.9">LED10</text>
<text x="228.6" y="155.5">LED22</text>
<text x="353.9" y="153.5">LED-0603_R</text>
<text x="353.9" y="150.2">LED28</text>
<text x="228.6" y="158.8">LED-0603_R</text>
<text x="76.9" y="167.6">LED-0603_R</text>
<text x="76.9" y="164.3">LED17</text>
<text x="353.9" y="173.2">LED32</text>
<text x="76.9" y="178.5">LED14</text>
<text x="230.4" y="178.2">LED-0603_R</text>
<text x="230.4" y="174.9">LED21</text>
<text x="353.9" y="176.4">LED-0603_R</text>
<text x="76.9" y="181.7">LED-0603_R</text>
<text x="78.7" y="197.6">LED-0603_R</text>
<text x="78.7" y="194.3">LED15</text>
<text x="228.5" y="209.2">SHIFTAL</text>
<text x="99.7" y="214.1">74HC595</text>
<text x="99.7" y="211">SHIFTAH</text>
<text x="228.5" y="212.4">74HC595</text>
<text x="366" y="214.1">74HC595</text>
<text x="366" y="211">SHIFTD</text>
<text x="67.7" y="267.8">J3PIC</text>
<text x="67.4" y="270.9">HEADER_20</text>
<text x="246.5" y="286.8">U1</text>
<text x="246.5" y="290">PIC16F627A-I/P</text>
<text x="318.5" y="291.7">JUMPER2</text>
<text x="318.5" y="288.6">U5</text>
<text x="334.5" y="317.5">LED-0603_R</text>
<text x="334.5" y="314.3">LED8</text>
<text x="332.8" y="333.7">LED34</text>
<text x="191.6" y="339">LED7</text>
<text x="332.5" y="336.9">LED-0603_R</text>
<text x="191.6" y="342.2">LED-0603_R</text>
<text x="65.6" y="353.8">HEADER_20</text>
<text x="66" y="350.7">J4PIC</text>
<text x="188.1" y="358.1">LED-0603_R</text>
<text x="188.1" y="354.8">LED6</text>
<text x="227.1" y="359.1">R8</text>
<text x="334.2" y="359.8">LED-0603_R</text>
<text x="334.6" y="356.7">LED35</text>
<text x="227.1" y="362.3">1k</text>
<text x="188.1" y="377.8">LED9</text>
<text x="188.1" y="381">LED-0603_R</text>
<text x="336" y="389.8">LED-0603_R</text>
<text x="336.3" y="386.6">LED36</text>
</g>
<g font-size="3.2" fill="#00f">
<text x="365.8" y="30.9">D7</text>
<text x="235.3" y="37.9">A15</text>
<text x="364.1" y="53.8">D6</text>
<text x="233.5" y="62.6">A14</text>
<text x="365.8" y="75">D5</text>
<text x="92.4" y="78.5">A7</text>
<text x="235.3" y="83.8">A13</text>
<text x="92.4" y="97.9">A6</text>
<text x="364.1" y="96.1">D4</text>
<text x="237.1" y="105">A12</text>
<text x="92.4" y="117.3">A5</text>
<text x="364.1" y="117.3">D3</text>
<text x="238.8" y="124.4">A11</text>
<text x="90.7" y="138.5">A4</text>
<text x="364.1" y="138.5">D2</text>
<text x="240.6" y="145.5">A10</text>
<text x="88.9" y="154.3">A3</text>
<text x="365.8" y="159.6">D1</text>
<text x="240.6" y="164.9">A9</text>
<text x="88.9" y="173.7">A2</text>
<text x="242.4" y="184.3">A8</text>
<text x="365.8" y="182.6">D0</text>
<text x="88.9" y="187.9">A1</text>
<text x="90.7" y="203.7">A0</text>
<text x="87.9" y="218.4">1</text>
<text x="87.9" y="221.9">2</text>
<text x="92.4" y="219.8">Q1</text>
<text x="105.6" y="219.8">VCC</text>
<text x="114.7" y="221.9">15</text>
<text x="114.7" y="218.4">16</text>
<text x="216.7" y="216.6">1</text>
<text x="216.7" y="220.1">2</text>
<text x="221.2" y="218">Q1</text>
<text x="221.2" y="221.5">Q2</text>
<text x="234.3" y="218">VCC</text>
<text x="236.4" y="221.5">Q0</text>
<text x="243.4" y="220.1">15</text>
<text x="243.4" y="216.6">16</text>
<text x="354.3" y="218.4">1</text>
<text x="354.3" y="221.9">2</text>
<text x="358.8" y="219.8">Q1</text>
<text x="371.9" y="219.8">VCC</text>
<text x="381" y="221.9">15</text>
<text x="381" y="218.4">16</text>
<text x="87.9" y="225.4">3</text>
<text x="92.4" y="223.3">Q2</text>
<text x="92.4" y="226.8">Q3</text>
<text x="107.6" y="226.8">DS</text>
<text x="107.7" y="223.3">Q0</text>
<text x="114.7" y="225.4">14</text>
<text x="216.7" y="223.7">3</text>
<text x="216.7" y="227.2">4</text>
<text x="221.2" y="225.1">Q3</text>
<text x="236.3" y="225.1">DS</text>
<text x="243.4" y="227.2">13</text>
<text x="243.4" y="223.7">14</text>
<text x="354.3" y="225.4">3</text>
<text x="358.8" y="223.3">Q2</text>
<text x="358.8" y="226.8">Q3</text>
<text x="373.9" y="226.8">DS</text>
<text x="374" y="223.3">Q0</text>
<text x="381" y="225.4">14</text>
<text x="87.9" y="229">4</text>
<text x="87.9" y="232.5">5</text>
<text x="92.4" y="230.4">Q4</text>
<text x="92.4" y="233.9">Q5</text>
<text x="103.9" y="233.9">STCP</text>
<text x="107.7" y="230.4">OE</text>
<text x="114.7" y="232.5">12</text>
<text x="114.7" y="229">13</text>
<text x="216.7" y="230.7">5</text>
<text x="221.2" y="228.6">Q4</text>
<text x="221.2" y="232.1">Q5</text>
<text x="232.7" y="232.1">STCP</text>
<text x="236.4" y="228.6">OE</text>
<text x="243.4" y="230.7">12</text>
<text x="354.3" y="229">4</text>
<text x="354.3" y="232.5">5</text>
<text x="358.8" y="230.4">Q4</text>
<text x="358.8" y="233.9">Q5</text>
<text x="370.3" y="233.9">STCP</text>
<text x="374" y="230.4">OE</text>
<text x="381" y="232.5">12</text>
<text x="381" y="229">13</text>
<text x="87.9" y="236">6</text>
<text x="87.9" y="239.5">7</text>
<text x="92.4" y="237.4">Q6</text>
<text x="103.5" y="237.4">SHCP</text>
<text x="114.7" y="239.5">10</text>
<text x="114.7" y="236">11</text>
<text x="216.7" y="234.2">6</text>
<text x="216.7" y="237.8">7</text>
<text x="221.2" y="235.7">Q6</text>
<text x="221.2" y="239.2">Q7</text>
<text x="232.3" y="235.7">SHCP</text>
<text x="236.1" y="239.2">MR</text>
<text x="243.4" y="237.8">10</text>
<text x="243.4" y="234.2">11</text>
<text x="354.3" y="236">6</text>
<text x="354.3" y="239.5">7</text>
<text x="358.8" y="237.4">Q6</text>
<text x="369.8" y="237.4">SHCP</text>
<text x="381" y="239.5">10</text>
<text x="381" y="236">11</text>
<text x="87.9" y="243.1">8</text>
<text x="92.4" y="240.9">Q7</text>
<text x="92.4" y="244.5">GND</text>
<text x="106.8" y="244.5">Q7'</text>
<text x="107.3" y="240.9">MR</text>
<text x="114.7" y="243.1">9</text>
<text x="216.7" y="241.3">8</text>
<text x="221.2" y="242.7">GND</text>
<text x="235.6" y="242.7">Q7'</text>
<text x="243.4" y="241.3">9</text>
<text x="354.3" y="243.1">8</text>
<text x="358.8" y="240.9">Q7</text>
<text x="358.8" y="244.5">GND</text>
<text x="373.2" y="244.5">Q7'</text>
<text x="373.7" y="240.9">MR</text>
<text x="381" y="243.1">9</text>
<text x="46.6" y="274.3">A0</text>
<text x="46.6" y="277.8">A1</text>
<text x="46.6" y="281.3">A2</text>
<text x="46.6" y="284.9">A3</text>
<text x="46.6" y="288.4">A4</text>
<text x="46.6" y="291.9">A5</text>
<text x="46.6" y="295.5">A6</text>
<text x="46.6" y="299">A7</text>
<text x="317.1" y="296">1</text>
<text x="317.1" y="299.5">2</text>
<text x="320.6" y="297.7">1</text>
<text x="46.6" y="302.5">A8</text>
<text x="320.6" y="301.3">2</text>
<text x="45" y="309.6">A10</text>
<text x="46.6" y="306">A9</text>
<text x="45" y="313.1">A11</text>
<text x="45" y="316.6">A12</text>
<text x="45" y="320.1">A13</text>
<text x="45" y="323.7">A14</text>
<text x="45" y="327.2">A15</text>
<text x="46.6" y="330.7">D0</text>
<text x="46.6" y="334.3">D1</text>
<text x="46.6" y="337.8">D2</text>
<text x="46.6" y="341.3">D3</text>
<text x="43" y="357.2">D4</text>
<text x="43" y="360.7">D5</text>
<text x="43" y="364.2">D6</text>
<text x="41.3" y="371.3">+5V</text>
<text x="43" y="367.8">D7</text>
<text x="40.3" y="374.8">WR#</text>
<text x="32.9" y="381.9">BUSREQ#</text>
<text x="41" y="378.4">RD#</text>
<text x="40.1" y="388.9">INT#</text>
<text x="40.6" y="385.4">CLK</text>
<text x="37.2" y="396">HALT#</text>
<text x="39.2" y="392.5">NMI#</text>
<text x="43.2" y="399.5">MREQ#</text>
<text x="44.5" y="406.6">RFSH#</text>
<text x="44.7" y="403">IORQ#</text>
<text x="39.6" y="413.6">BUSACK#</text>
<text x="44.5" y="410.1">WAIT#</text>
<text x="42.7" y="417.2">RESET#</text>
<text x="47.1" y="424.2">GND</text>
<text x="48" y="420.7">M1#</text>
</g>
<g font-size="3.2" fill="#800">
<text x="41.6" y="61.2">1</text>
<text x="110.8" y="61.2">2</text>
<text x="179.9" y="61.2">3</text>
<text x="249.1" y="61.2">4</text>
<text x="318.2" y="61.2">5</text>
<text x="4.1" y="96.3">A</text>
<text x="405.9" y="96.3">A</text>
<text x="4.1" y="165.5">B</text>
<text x="405.9" y="165.5">B</text>
<text x="4.1" y="234.6">C</text>
<text x="405.9" y="234.6">C</text>
<text x="4.1" y="303.7">D</text>
<text x="405.9" y="303.7">D</text>
<text x="41.6" y="342">1</text>
<text x="110.8" y="342">2</text>
<text x="179.9" y="342">3</text>
<text x="249.1" y="342">4</text>
<text x="318.2" y="342">5</text>
</g>
<g font-size="3.2" fill="#8d2323">
<text x="66.4" y="274.8">1</text>
<text x="66.4" y="278.3">2</text>
<text x="66.4" y="281.9">3</text>
<text x="66.4" y="285.4">4</text>
<text x="66.4" y="288.9">5</text>
<text x="66.4" y="292.5">6</text>
<text x="66.4" y="296">7</text>
<text x="66.4" y="299.5">8</text>
<text x="66.4" y="303">9</text>
<text x="64.4" y="306.6">10</text>
<text x="64.4" y="310.1">11</text>
<text x="64.4" y="313.6">12</text>
<text x="64.4" y="317.1">13</text>
<text x="64.4" y="320.7">14</text>
<text x="64.4" y="324.2">15</text>
<text x="64.4" y="327.7">16</text>
<text x="64.4" y="331.3">17</text>
<text x="64.4" y="334.8">18</text>
<text x="64.4" y="341.8">20</text>
<text x="64.4" y="338.3">19</text>
<text x="64.7" y="357.7">1</text>
<text x="64.7" y="361.2">2</text>
<text x="64.7" y="364.8">3</text>
<text x="64.7" y="368.3">4</text>
<text x="64.7" y="371.8">5</text>
<text x="64.7" y="375.4">6</text>
<text x="64.7" y="378.9">7</text>
<text x="64.7" y="382.4">8</text>
<text x="62.6" y="389.5">10</text>
<text x="64.7" y="385.9">9</text>
<text x="62.6" y="393">11</text>
<text x="62.6" y="396.5">12</text>
<text x="62.6" y="400">13</text>
<text x="62.6" y="403.6">14</text>
<text x="62.6" y="407.1">15</text>
<text x="62.6" y="410.6">16</text>
<text x="62.6" y="414.2">17</text>
<text x="62.6" y="417.7">18</text>
<text x="62.6" y="424.7">20</text>
<text x="62.6" y="421.2">19</text>
</g>
<g font-size="1.8" fill="#00f">
<text x="228.2" y="294.2">1</text>
<text x="228.2" y="297.7">2</text>
<text x="231.8" y="295.6">RA2/AN2/VRef</text>
<text x="231.8" y="299.2">RA3/AN3/CMP1</text>
<text x="257.6" y="299.2">RA0/AN0</text>
<text x="257.6" y="295.6">RA1/AN1</text>
<text x="268.1" y="297.7">17</text>
<text x="268.1" y="294.2">18</text>
<text x="228.2" y="301.3">3</text>
<text x="228.2" y="304.8">4</text>
<text x="231.8" y="302.7">RA4/T0CKI/CMP2</text>
<text x="250.7" y="302.7">RA7/ISC1/CLKIN</text>
<text x="268.1" y="304.8">15</text>
<text x="268.1" y="301.3">16</text>
<text x="228.2" y="308.3">5</text>
<text x="228.2" y="311.9">6</text>
<text x="231.8" y="306.2">RA5/MCLR/Vpp</text>
<text x="231.8" y="309.7">Vss</text>
<text x="248.3" y="306.2">RA6/OSC2/CLKOUT</text>
<text x="262.2" y="309.7">Vdd</text>
<text x="268.1" y="311.9">13</text>
<text x="268.1" y="308.3">14</text>
<text x="228.2" y="315.4">7</text>
<text x="231.8" y="313.3">RB0/INT</text>
<text x="231.8" y="316.8">RB1/Rx/DT</text>
<text x="246.6" y="316.8">RB6/T1OSO/CKI/PGC</text>
<text x="251.2" y="313.3">RB7/T1OSI/PGD</text>
<text x="268.1" y="315.4">12</text>
<text x="228.2" y="318.9">8</text>
<text x="228.2" y="322.4">9</text>
<text x="231.8" y="320.3">RB2/Tx/CK</text>
<text x="231.8" y="323.8">RB3/CCP1</text>
<text x="257.4" y="323.8">RB4/PGM</text>
<text x="262.1" y="320.3">RB5</text>
<text x="268.1" y="322.4">10</text>
<text x="268.1" y="318.9">11</text>
</g>
</svg>
